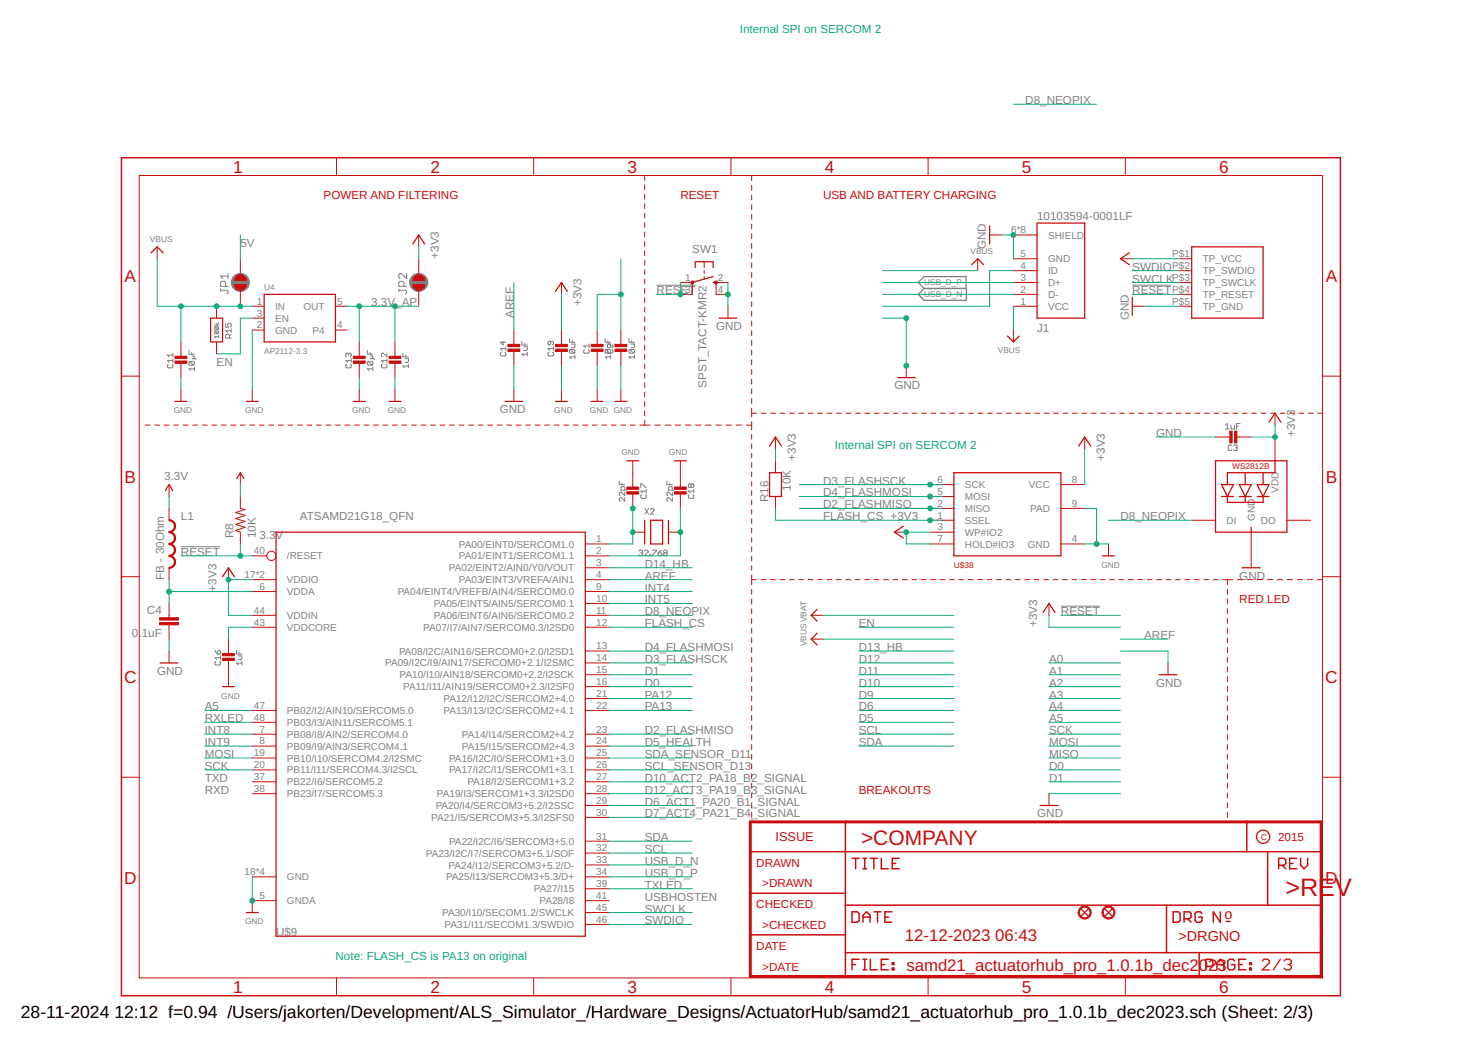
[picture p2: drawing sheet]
<svg xmlns="http://www.w3.org/2000/svg" width="297mm" height="210mm" viewBox="0 0 297 210" stroke-linecap="round" stroke-linejoin="round" font-family="sans-serif">
<g fill="none" stroke="#808080" stroke-width=".2">
<path d="M44.3 58.1v.5M44.3 58.4h1.3l.2 .2v.3l-.2 .2M45.3 57.6v-.8l-.2-.2h-.5l-.3 .2v.8h1.5M45.8 55v1M45.8 55.5h-1.5l.5 .5M80.2 58.4h1.2l.3 .2v.3l-.3 .2M80.2 58.1v.5M81.2 57.6v-.8l-.3-.2h-.5l-.2 .2v.8h1.5M81.7 55v1l-1-1h-.3l-.2 .3v.5l.2 .2M132 57.3h7.8M227.6 57.3h7.8M33.8 73.2l-.1 .2v.4l.1 .2h.8l.2-.2v-.4l-.2-.2"/>
<path d="M34.8 71v.8M34.8 72.1v.8M34.8 72.5h-1.1l.3 .4M34.8 71.4h-1.1l.3 .4M38 70.5v.7h1.1M38.1 72.7h.8l.2 .2v.3l-.2 .2M38.1 72.7l-.1 .2v.3l.1 .2h.8M38.1 72.7l.8 .7M38.5 71.6h.4l.2 .2-.2 .3M38.5 72.1h.7l.2 .2M38.5 70.8v.4M39.1 74.1h-1.1l.3 .4"/>
<path d="M39.1 73.8v.7M43.1 65.3h.8M43.2 65.7l.7 .1-.1 .4M43.2 66.5h.6l.1 .2-.1 .4M43.2 66.5l-.1 .2 .1 .4h.6M43.2 65.7l-.1 .1 .1 .4h.6M43.2 66.5l.6 .6M43.2 65.7l.6 .5M43.4 64.9l.3 .4 .2-.4M43.9 67.7h-.8l.3 .3M43.9 67.4v.6M45.4 65v.8h.5l-.2-.4 .2-.4h.4l.2 .2v.4l-.2 .2"/>
<path d="M46.1 68v-.6l-.2-.2h-.3l-.2 .2v.6h1.1M46.5 67.2l-.4 .4M46.5 66.5h-1.1l.3 .4M46.5 66.1v.8M69.7 73.2l-.2 .2v.4l.2 .2h.7l.2-.2v-.4l-.2-.2M70 71.2l-.1-.2-.4 .2v.4l.2 .2M70 71.2l.2-.2 .4 .2v.4l-.2 .2M70 71.2v.2M70.6 72.5h-1.1l.4 .4M70.6 72.1v.8M73.8 70.5v.7h1.1M74 72.7l-.2 .2v.3l.2 .2h.7"/>
<path d="M74 72.7h.7l.2 .2v.3l-.2 .2M74 72.7l.7 .7M74.4 72.1h.7l.2 .2M74.4 71.6h.3l.2 .2-.2 .3M74.4 70.8v.4M74.9 74.1h-1.1l.4 .4M74.9 73.8v.7M76.9 73.2l-.2 .2v.4l.2 .2h.7l.2-.2v-.4l-.2-.2M77.8 71v.8l-.8-.8h-.1l-.2 .2v.4l.2 .2M77.8 72.5h-1.1l.3 .4M77.8 72.1v.8M81 71v.8h1.1"/>
<path d="M81.4 72.1h.7v.6l-.2 .2h-.5M81.5 71.4v.4M82.1 73.6h-1.1l.4 .4M82.1 73.2v.8M100.8 70.8l-.2 .2v.4l.2 .2h.7l.2-.2v-.4l-.2-.2M101.1 68.6v.8l-.5-.6h1.1M101.7 69.7v.8M101.7 70.1h-1.1l.3 .4M104.9 68.6v.8h1.1M105.3 69.7h.7v.6l-.2 .2h-.5M105.4 69v.4M106 71.2h-1.1l.4 .4"/>
<path d="M106 70.8v.8M110.3 70.8l-.2 .2v.4l.2 .2h.7l.2-.2v-.4l-.2-.2M110.7 68.6v.6l-.2 .2-.4-.2v-.4l.2-.2h.7l.2 .2v.4l-.2 .2M111.2 70.1h-1.1l.4 .4M111.2 69.7v.8M114.4 68.1v.7h1.1M114.6 70.3h.8l.1 .2v.3l-.1 .2M114.6 70.3l-.2 .2v.3l.2 .2h.8M114.6 70.3l.8 .7M114.8 69.2h.7v.5l-.1 .2h-.6M115 68.5v.3M115.5 71.8h-1.1l.4 .3"/>
<path d="M115.5 71.4v.7M117.5 70.3l-.2 .2v.3l.2 .2h.7l.2-.2v-.3l-.2-.2M118.4 69.2v.7M118.4 69.6h-1.1l.4 .3M121.6 68.1v.7h1.1M121.8 70.3l-.2 .2v.3l.2 .2h1.2l.2-.2v-.3l-.2-.2M121.8 70.3h.7l.2 .2v.3l-.2 .2zM122 69.2h.7v.5l-.2 .2h-.5M122.2 68.5v.3M122.3 70.3l-.2 .2v.3l.2 .2M122.3 69.2l-.2 .2v.3l.2 .2M122.4 69.2l.8 .7v-.7"/>
<path d="M122.7 71.8h-1.1l.4 .3M122.7 71.4v.7M126.4 68.1v.7h1.1M126.6 70.3l-.2 .2v.3l.2 .2h.7M126.6 70.3h.7l.2 .2v.3l-.2 .2M126.6 70.3l.7 .7M126.8 69.2h.7v.5l-.2 .2h-.5M127 68.5v.3M127.5 71.8h-1.1l.4 .3M127.5 71.4v.7M124.5 96.7v.8h1.1M125 97.1v.4"/>
<path d="M125.6 98.6v-.6l-.2-.2h-.4l-.2 .2v.6h1.1M125.6 98.9v.8l-.8-.8h-.1l-.2 .2v.4l.2 .2M128.8 98v-.7h.2l.7 .7h.2M129 99.5l-.2 .2v.3l.2 .2h.7l.2-.2v-.3l-.2-.2M129.9 98.4v.7M129.9 98.7h-1.1l.3 .4M134 96.7v.8h1.1M134.6 97.1v.4M135.1 98.9v.8l-.7-.8h-.2l-.2 .2v.4l.2 .2M135.1 98.6v-.6l-.2-.2h-.3l-.2 .2v.6h1.1M138.5 99.5l-.2 .2v.3l.2 .2h.8l.1-.2v-.3l-.1-.2M138.9 97.5l-.2-.2-.4 .2v.3l.2 .2 .4-.2"/>
<path d="M138.9 97.5l.2-.2 .3 .2v.3l-.1 .2-.4-.2M138.9 97.5v.3M139.4 98.7h-1.1l.4 .4M139.4 98.4v.7M246.3 85.5l.4-.3v1.1M246.3 86.3h.7M247.4 85.5v.6l.2 .2h.5v-.8M247.6 89.7l-.2-.2h-.4l-.2 .2v.7l.2 .2h.4l.2-.2M247.9 89.7l.2-.2h.4l.2 .2-.2 .3M248.3 90h.2M248.5 85.7h.4M248.5 90l.2 .2-.2 .4h-.4l-.2-.2"/>
<path d="M249.2 85.2h-.7v1.1M36.4 109.9h7.8M125.6 100v.8l-.8-.8h-.1l-.2 .2v.4l.2 .2M128.4 110.8l.2-.2h.4l.2 .2-.2 .4M128.8 111.2h.2M129 111.2l.2 .2-.2 .3h-.4l-.2-.2M129.5 110.8l.2-.2h.4l.2 .2v.2l-.8 .7h.8M129.6 102.3l.7 1.1M130.3 102.3l-.7 1.1M130.6 111.5h.2v.2h-.2zM130.7 102.4l.2-.1h.4l.1 .1v.2l-.7 .8h.7M131.2 110.6h.7v.2l-.7 .7v.2"/>
<path d="M132.3 111.2h.5l.2 .3-.2 .2h-.3l-.2-.2zM133 110.6l-.7 .6M133.6 111.2l-.2-.2 .2-.4h.3l.2 .2-.2 .4M133.6 111.2h.3M133.6 111.2l-.2 .2 .2 .3h.3l.2-.2-.2-.3M135.1 100v.8l-.7-.8h-.2l-.2 .2v.4l.2 .2M43.2 130.8l.6 .7M43.4 133l-.2 .2v.3l.2 .2h.7l.2-.2v-.3l-.2-.2M43.8 131l.1-.2 .4 .2v.3l-.2 .2h-.3zM44.3 131.9v.7M44.3 132.2h-1.1l.4 .4M47.5 130.8v.7h1.1"/>
<path d="M47.9 131.9h.7v.5l-.1 .2h-.6M48.1 131.1v.4M48.6 133.3h-1.1l.4 .4M48.6 133v.7M213.2 121.9h7.8"/>
</g>
<g fill="#808080" stroke="#808080" stroke-width=".2">
<circle cx="48.3" cy="56.8" r="1.82"/>
<circle cx="84.2" cy="56.8" r="1.82"/>
</g>
<path d="M184.5 59.2l1.2-1.2h8.5v2.4h-8.5zM185.7 58l-1.2-1.2 1.2-1.2h8.4v2.4" fill="none" stroke="#808080" stroke-width=".25"/>
<g fill="none" stroke="#c90d0c" stroke-width=".2">
<path d="M28 35.3h237.8v161.3h-237.8zM67.6 31.7v3.6M107.3 31.7v3.6M129.6 35.3v.9M129.6 37.2v.9M129.6 39.1v.9M146.9 31.7v3.6M151.1 35.3v1M151.1 37.2v1M151.1 39.2v1M186.5 31.7v3.6M226.2 31.7v3.6"/>
<path d="M31.6 49.6v2.4M48.3 52v3.2M48.3 58.4v3.2M84.2 47.2v2.4M84.2 52v3.2M84.2 58.4v3.2M112.8 56.8v2.4M129.6 41v.9M129.6 42.9v.9M129.6 44.8v.9M129.6 46.7v.9M129.6 48.6v.9"/>
<path d="M129.6 50.4v1M129.6 52.3v1M129.6 54.2v1M129.6 56.1v1M129.6 58v1M129.6 59.9v1M136.7 56.8h2.4v2.4h-2.4M141.5 52.6v1.2M141.5 54.4v.6M141.5 55.6v.6M146.3 56.8h-2.4v2.4h2.4M151.1 41.1v1"/>
<path d="M151.1 43.1v1M151.1 45v1M151.1 47v1M151.1 48.9v1.1M151.1 50.9v1M151.1 52.8v1M151.1 54.8v1M151.1 56.7v1M151.1 58.7v1M196.5 52v2.4M198.9 47.2h2.4M203.7 56.8h4.7"/>
<path d="M203.7 59.2h4.7M203.7 54.4h4.7M203.7 52h4.7M203.7 47.2h4.7M225.2 52h2.4M237.1 56.8h2.4M237.1 59.2h2.4M237.1 54.4h2.4M237.1 52h2.4M24.4 75.6h3.6M36.4 68.7v3.2M36.4 72.8v3.1"/>
<path d="M36.4 78.3v2.4M43.5 61.6v2.4M43.5 68.7v2.4M50.7 78.3v2.4M50.7 61.6h2.4M50.7 64h2.4M50.7 66.4h2.4M67.4 61.6h2.4M67.4 66.4h2.4M72.2 68.7v3.2M72.2 72.8v3.1M72.2 78.3v2.4"/>
<path d="M79.4 68.7v3.2M79.4 72.8v3.1M79.4 78.3v2.4M103.3 66.4v3.1M103.3 70.4v3.1M103.3 78.3v2.4M112.8 66.4v3.1M112.8 70.4v3.1M112.8 78.3v2.4M120 66.4v3.1M120 70.4v3.1M120 78.3v2.4"/>
<path d="M124.8 66.4v3.1M124.8 70.4v3.1M124.8 78.3v2.4M129.6 61.8v1M129.6 63.7v.9M129.6 65.6v.9M129.6 67.5v.9M129.6 69.4v.9M129.6 71.3v.9M129.6 73.2v.9M129.6 75.1v.9M129.6 77v.9"/>
<path d="M129.6 78.8v1M146.3 61.6v2.4M151.1 60.6v1M151.1 62.6v1M151.1 64.5v1.1M151.1 66.5v1M151.1 68.4v1M151.1 70.4v1M151.1 72.3v1M151.1 74.3v1M151.1 76.2v1M151.1 78.2v1"/>
<path d="M182.1 73.5v2.4M203.7 61.6h4.7M203.7 66.4v2.3M227.6 61.6h2.4M237.1 61.6h2.4M265.8 75.6h3.6M29.2 85.5h1M31.1 85.5h1M33 85.5h1M34 97.4v2.4M34.9 85.5h1M36.8 85.5h1"/>
<path d="M38.7 85.5h1M40.7 85.5h.9M42.6 85.5h.9M44.5 85.5h.9M46.4 85.5h1M48.3 85.5h1M48.3 99.8v2.4l1 .2-2 .6 2 .6-2 .6 2 .6-2 .6 2 .6-2 .6 1 .4v2.4M48.3 95v2.4M50.2 85.5h1M52.1 85.5h1M54 85.5h1M55.9 85.5h1"/>
<path d="M57.9 85.5h.9M59.8 85.5h.9M61.7 85.5h1M63.6 85.5h1M65.5 85.5h1M67.4 85.5h1M69.3 85.5h1M71.2 85.5h1M73.2 85.5h.9M75.1 85.5h.9M77 85.5h1M78.9 85.5h1"/>
<path d="M80.8 85.5h1M82.7 85.5h1M84.6 85.5h1M86.5 85.5h1M88.5 85.5h.9M90.4 85.5h.9M92.3 85.5h.9M94.2 85.5h1M96.1 85.5h1M98 85.5h1M99.9 85.5h1M101.8 85.5h1"/>
<path d="M103.7 85.5h1M105.7 85.5h.9M107.6 85.5h.9M109.5 85.5h.9M111.4 85.5h1M113.3 85.5h1M115.2 85.5h1M117.1 85.5h1M119 85.5h1M120.9 85.5h1M122.9 85.5h.9M124.8 85.5h1"/>
<path d="M126.7 85.5h1M127.2 92.6v5.5M127.2 99.1v3.1M128.6 85.5h2.1M129.6 80.7v1M129.6 82.6v1M129.6 84.5v1M131.6 85.5h1.1M133.6 85.5h1.1M135.7 85.5h1.1M136.7 92.6v5.5M136.7 99.1v3.1"/>
<path d="M137.7 85.5h1.1M139.8 85.5h1.1M141.8 85.5h1.1M143.8 85.5h1.1M145.9 85.5h1.1M147.9 85.5h1.1M150 85.5h1.1M151.1 80.1v1M151.1 82.1v1.7M151.1 84.8v1.6M151.1 87.4v.9M151.1 89.2v1"/>
<path d="M151.1 91.1v1M151.1 93v1M151.1 94.9v.9M151.1 96.8v.9M151.1 98.7v.9M151.1 83.1h.9M153 83.1h.9M154.9 83.1h.9M155.9 87.9v2.4M155.9 92.6v2.4M155.9 99.8v2.4M156.8 83.1h.9"/>
<path d="M158.7 83.1h.9M160.5 83.1h1M162.5 83.1h.9M164.4 83.1h.9M166.2 83.1h1M168.1 83.1h1M170 83.1h1M171.9 83.1h1M173.8 83.1h1M175.7 83.1h1M177.6 83.1h1M179.5 83.1h1"/>
<path d="M181.4 83.1h1M183.3 83.1h1M185.2 83.1h1M186.9 99.8h4.8M186.9 97.4h4.8M187.1 83.1h1M189 83.1h.9M190.9 83.1h1M192.8 83.1h.9M194.7 83.1h.9M196.6 83.1h.9M198.5 83.1h.9"/>
<path d="M200.4 83.1h.9M202.3 83.1h.9M204.2 83.1h.9M206.1 83.1h.9M208 83.1h.9M209.8 83.1h1M211.8 83.1h.9M213.2 97.4h4.8M213.7 83.1h.9M215.5 83.1h1M217.4 83.1h1M218 87.9v2.4"/>
<path d="M219.3 83.1h1M221.2 83.1h1M223.1 83.1h1M225 83.1h1M226.9 83.1h1M228.8 83.1h1M230.7 83.1h1M232.6 83.1h1M234.5 83.1h1M236.4 83.1h1M238.3 83.1h.9M240.2 83.1h1"/>
<path d="M242.1 83.1h.9M244 83.1h.9M244.3 87.9h3.1M245.9 83.1h.9M247.8 83.1h.9M248.3 87.9h3.2M249.7 83.1h.9M251.6 83.1h.9M253.5 83.1h.9M255.4 83.1h.9M256.2 83.1v2.4M256.2 87.9v4.7"/>
<path d="M257.3 83.1h.9M259.2 83.1h.9M261 83.1h1M263 83.1h.9M264.8 83.1h1M24.4 116h3.6M34 102.2v2.4M34 114.2v2.3M45.9 114.2v2.3M50.7 116.5h4.8M50.7 118.9h4.8M50.7 111.8h2.9"/>
<path d="M117.6 116.5h4.8M117.6 118.9h4.8M117.6 111.8h4.8M117.6 109.4h4.8M117.6 114.2h4.8M127.2 107h2.4M134.3 107h2.4M151.1 100.5v1M151.1 102.4v1M151.1 104.3v.9M151.1 106.2v.9M151.1 108.1v.9"/>
<path d="M151.1 110v.9M151.1 111.8v1M151.1 113.7v1M151.1 115.6v2M151.1 118.5v1M151.1 116.5h.9M153 116.5h.9M154.9 116.5h.9M156.8 116.5h.9M158.6 116.5h1M160.5 116.5h1M162.4 116.5h1"/>
<path d="M164.3 116.5h1M166.2 116.5h1M168.1 116.5h1M170 116.5h1M171.9 116.5h.9M173.8 116.5h1M175.7 116.5h.9M177.6 116.5h.9M179.5 116.5h.9M179.7 107h2.4M181.4 116.5h.9M183.3 116.5h.9"/>
<path d="M185.1 116.5h1M186.9 109.4h4.8M186.9 107h4.8M186.9 104.6h4.8M186.9 102.2h4.8M187 116.5h1M188.9 116.5h1M190.8 116.5h1M192.7 116.5h1M194.6 116.5h1M196.5 116.5h1M198.4 116.5h.9"/>
<path d="M200.3 116.5h1M202.2 116.5h.9M204.1 116.5h.9M206 116.5h.9M207.9 116.5h.9M209.8 116.5h.9M211.6 116.5h1M213.2 109.4h4.8M213.2 102.2h4.8M213.6 116.5h.9M215.4 116.5h1M217.3 116.5h1"/>
<path d="M219.2 116.5h1M221.1 116.5h1M222.8 109.4v2.4M223 116.5h1M224.9 116.5h.9M226.8 116.5h1M228.7 116.5h.9M230.6 116.5h.9M232.5 116.5h.9M234.4 116.5h.9M236.3 116.5h.9M238.1 116.5h1"/>
<path d="M239.5 104.6h4.8M240.1 116.5h.9M241.9 116.5h1M243.8 116.5h1M245.7 116.5h2M246.7 116.5v1.1M246.7 118.5v1M248.7 116.5h1M250.7 116.5h1.1M251.5 107v7.2M252.7 116.5h1.1M254.7 116.5h1.1"/>
<path d="M256.7 116.5h1.1M258.6 104.6h4.8M258.7 116.5h1.1M260.7 116.5h1.1M262.7 116.5h1.1M264.7 116.5h1.1M265.8 116h3.6M34 121.3v2.9M34 125.6v2.9M34 130.9v2.4M45.9 128.5v3.1M45.9 132.6v5.4"/>
<path d="M50.7 123.7h4.8M50.7 126.1h4.8M117.6 123.7h4.8M117.6 133.3h4.8M117.6 130.9h4.8M117.6 138h4.8M117.6 135.7h4.8M117.6 121.3h4.8M117.6 126.1h4.8M151.1 120.4v1.1M151.1 122.4v1M151.1 124.4v.9"/>
<path d="M151.1 126.3v1M151.1 128.2v1M151.1 130.2v1M151.1 132.1v1.1M151.1 134.1v1M151.1 136v1.1M151.1 138v1M151.1 139.9v1M163 128.5h2.4M163 123.7h2.4M210.8 121.3v2.4M234.7 133.3v2.4"/>
<path d="M246.7 120.4v1.1M246.7 122.4v1M246.7 124.4v.9M246.7 126.3v1M246.7 128.2v1M246.7 130.2v1M246.7 132.1v1.1M246.7 134.1v1M246.7 136v1.1M246.7 138v1M246.7 139.9v1M24.4 156.3h3.6"/>
<path d="M50.7 152.4h4.8M50.7 154.8h4.8M50.7 157.2h4.8M50.7 159.6h4.8M50.7 150h4.8M50.7 147.6h4.8M50.7 142.8h4.8M50.7 145.2h4.8M117.6 152.4h4.8M117.6 154.8h4.8M117.6 157.2h4.8M117.6 159.6h4.8"/>
<path d="M117.6 150h4.8M117.6 147.6h4.8M117.6 140.4h4.8M117.6 142.8h4.8M151.1 141.9v1M151.1 143.8v1M151.1 145.8v1M151.1 147.7v1.1M151.1 149.7v1M151.1 151.6v1.1M151.1 153.6v1M151.1 155.5v1"/>
<path d="M151.1 157.5v1M151.1 159.4v1M210.8 159.6v2.3M246.7 141.9v1M246.7 143.8v1M246.7 145.8v1M246.7 147.7v1.1M246.7 149.7v1M246.7 151.6v1.1M246.7 153.6v1M246.7 155.5v1M246.7 157.5v1"/>
<path d="M246.7 159.4v1M265.8 156.3h3.6M50.7 176.3h4.8M117.6 176.3h4.8M117.6 169.1h4.8M117.6 171.5h4.8M117.6 173.9h4.8M117.6 178.7h4.8M117.6 161.9h4.8M117.6 164.3h4.8M151.1 161.4v1M151.1 163.3v1"/>
<path d="M246.7 161.4v1M246.7 163.3v1M55.5 181.1h-4.8v2.4M67.6 196.6v3.6M107.3 196.6v3.6M117.6 181.1h4.8M117.6 183.5h4.8M117.6 185.9h4.8M146.9 196.6v3.6M186.5 196.6v3.6M226.2 196.6v3.6"/>
<circle cx="54.5" cy="111.8" r=".93"/>
</g>
<path d="M150.8 165.2h114.7v31.1h-114.7z" fill="none" stroke="#c90d0c" stroke-width=".59"/>
<g fill="none" stroke="#c90d0c" stroke-width=".3">
<path d="M24.4 31.7h245v168.5h-245zM150.8 171.2h114.7M150.8 179.6h19.1M169.9 165.2v31.1M171.2 172.6h1.5M172 172.6v2.1M173.4 172.6h.8M173.4 174.7h.8M173.8 172.6v2.1M174.9 172.6h1.4M175.6 172.6v2.1M177.1 172.6v2.1h1.4"/>
<path d="M179.3 173.6h.7M180.7 172.6h-1.4v2.1h1.4M250.6 165.2v6M254.8 171.2v10.8M257 174h1l.4-.4v-.7l-.4-.3h-1v2.1M257.7 174l.7 .7M259.2 173.6h.7M260.6 172.6h-1.4v2.1h1.4M261.4 172.6v1.4l.7 .7 .7-.7v-1.4M150.8 188h19.1M169.9 191.5h95.6M169.9 182h95.6"/>
<path d="M171.2 183.3h1.1l.4 .4v1.4l-.4 .3h-1.1zM171.2 193.9h.8M172.7 192.9h-1.5v2.1M173.4 184.4h1.5M173.4 185.4v-1.4l.8-.7 .7 .7v1.4M173.4 192.9h.8M173.4 195h.8M173.8 192.9v2.1M174.9 192.9v2.1h1.4M175.6 183.3h1.5M176.4 183.3v2.1M177.1 193.9h.7"/>
<path d="M177.8 184.4h.8M178.5 192.9h-1.4v2.1h1.4M179.3 183.3h-1.5v2.1h1.5M179.3 193.6h.4v.3h-.4zM179.3 194.6h.4v.4h-.4zM234.4 182v9.5M235.8 183.3h1l.4 .4v1.4l-.4 .3h-1zM238 184.7h1l.4-.3v-.7l-.4-.4h-1v2.1M238.7 184.7l.7 .7M241 191.5v4.8M241.6 183.7l-.4-.4h-.7l-.3 .4v1.4l.3 .3h.7l.4-.3v-.7h-.7M242.4 194.3h1l.4-.4v-.7l-.4-.3h-1v2.1"/>
<path d="M244.6 193.9h1.4M244.6 195v-1.4l.7-.7 .7 .7v1.4M245.3 183.3v2.1l-1.5-2.1v2.1M248.2 193.2l-.4-.3h-.7l-.3 .3v1.4l.3 .4h.7l.4-.4v-.7h-.7M249 193.9h.7M250.4 192.9h-1.4v2.1h1.4M251.2 193.6h.3v.3h-.3zM251.2 194.6h.3v.4h-.3z"/>
</g>
<g fill="none" stroke="#c90d0c" stroke-width=".25">
<path d="M30.4 50.8l1.2-1.2 1.2 1.2M53.1 59.2h14.3v9.5h-14.3zM83 49l1.2-1.8 1.1 1.8M111.6 58.6l1.2-1.8 1.2 1.8M139.7 53.8v-1.2h3.6v1.2M143.3 56.8h.6M143.3 55.6l-4.2 1.2M195.3 53.2l1.2-1.2 1.2 1.2M198.9 45.4v3.6M208.4 44.9h9.6v19.1h-9.6zM227 50.8l-1.8 1.2 1.8 1.2M227.6 59.8v3.6"/>
<path d="M239.5 49.6h14.4v14.4h-14.4zM42.3 64h2.4v4.7h-2.4zM144.5 64h3.6M180.4 75.9h3.5M202.5 67.6l1.2 1.1 1.2-1.1M33.3 98.6l.7-1.2 .7 1.2M35.2 80.7h2.3M47.6 96.2l.7-1.2 .7 1.2M49.5 80.7h2.4M71 80.7h2.4M78.2 80.7h2.4M101.5 80.7h3.6"/>
<path d="M111.6 80.7h2.4M118.8 80.7h2.4M123.6 80.7h2.4M126 92.6h2.4M135.6 92.6h2.3M154.7 95h2.4v4.8h-2.4zM154.7 89.7l1.2-1.8 1.2 1.8M191.7 95h21.5v16.8h-21.5zM216.8 89.7l1.2-1.8 1.2 1.8M244.3 92.6h14.3v14.4h-14.3zM245.5 97.4h2.4l-1.2 2.4zM245.5 99.8h2.4"/>
<path d="M246.7 99.8v1.2h7.2v-1.2M249.1 97.4h2.4l-1.2 2.4zM249.1 99.8h2.4M250.3 95v2.4M250.3 99.8v1.2M252.6 97.4h2.4l-1.1 2.4zM252.6 99.8h2.4M253.9 95v2.4M255 84.9l1.2-1.8 1.2 1.8M256.2 92.6v2.4h-9.5v2.4M44.7 116l1.2-1.8 1.2 1.8M55.5 107h62.1v81.2h-62.1z"/>
<path d="M129.6 104.6v4.8M130.8 104.6h2.4v4.8h-2.4zM134.3 104.6v4.8M181.5 105.8l-1.8 1.2 1.8 1.2M221.6 111.8h2.4M249.7 114.2h3.6M251.5 106v1M32.2 133.3h3.6M44.7 138h2.4M164.2 127.3l-1.2 1.2 1.2 1.2M164.2 122.5l-1.2 1.2 1.2 1.2M209.6 123.1l1.2-1.8 1.2 1.8"/>
<path d="M232.9 135.7h3.6M209 161.9h3.6M49.5 183.5h2.4M217.3 182.8l1.4 1.4M218.7 182.8l-1.4 1.4M222.1 182.8l1.4 1.4M223.5 182.8l-1.4 1.4M246.4 185.3h.9M253.7 193.2l.3-.4h.8l.3 .4v.4l-1.4 1.4h1.4M257.3 192.8l-1.4 2.2M258.1 193.2l.3-.4h.8l.3 .4v.4l-.3 .3M258.8 193.9h.4"/>
<path d="M259.2 193.9l.3 .4v.3l-.3 .4h-.8l-.3-.4"/>
<circle cx="253.9" cy="168.2" r="1.33"/>
</g>
<g fill="#c90d0c" stroke="#c90d0c" stroke-width=".2">
<path d="M35.2 72.6h2.3v.4h-2.3z"/>
<path d="M35.2 71.6h2.3v.5h-2.3z"/>
<path d="M78.2 72.6h2.4v.4h-2.4z"/>
<path d="M78.2 71.6h2.4v.5h-2.4z"/>
<path d="M71 72.6h2.4v.4h-2.4z"/>
<path d="M71 71.6h2.4v.5h-2.4z"/>
<path d="M102.1 70.2h2.4v.5h-2.4z"/>
<path d="M102.1 69.2h2.4v.5h-2.4z"/>
<path d="M44.7 132.3h2.4v.5h-2.4z"/>
<path d="M44.7 131.4h2.4v.4h-2.4z"/>
<path d="M126 97.9h2.4v.5h-2.4z"/>
<path d="M126 98.9h2.4v.4h-2.4z"/>
<path d="M135.6 97.9h2.3v.5h-2.3z"/>
<path d="M135.6 98.9h2.3v.4h-2.3z"/>
<path d="M111.7 70.2h2.3v.5h-2.3z"/>
<path d="M111.7 69.2h2.3v.5h-2.3z"/>
<path d="M118.8 70.2h2.4v.5h-2.4z"/>
<path d="M118.8 69.2h2.4v.5h-2.4z"/>
<path d="M123.6 70.2h2.4v.5h-2.4z"/>
<path d="M123.6 69.2h2.4v.5h-2.4z"/>
<path d="M248.1 86.7h.5v2.3h-.5z"/>
<path d="M247.2 86.7h.4v2.3h-.4z"/>
<path d="M32.1 125.2h3.8v.4h-3.8z"/>
<path d="M32.1 124.2h3.8v.5h-3.8z"/>
</g>
<g fill="#c90d0c" stroke="#c90d0c" stroke-width=".2">
<path d="M221.8 182.5a1.31 1.31 0 0 1 2.1 .3 1.31 1.31 0 0 1-.8 1.9 1.31 1.31 0 0 1-1.6-1.2h.2a1.08 1.08 0 0 1 1.5-1 1.08 1.08 0 0 1 .3 1.8 1.08 1.08 0 0 1-1.8-.6v-.2h-.2z" fill-rule="evenodd"/>
<path d="M217.1 182.5a1.31 1.31 0 0 1 2 .3 1.31 1.31 0 0 1-.8 1.9 1.31 1.31 0 0 1-1.6-1.2h.2a1.08 1.08 0 0 1 1.5-1 1.08 1.08 0 0 1 .3 1.8 1.08 1.08 0 0 1-1.7-.6l-.1-.2h-.2z" fill-rule="evenodd"/>
<path d="M138.9 56.6h.4l.1 .2-.1 .2h-.4l-.1-.2z" fill-rule="evenodd"/>
<path d="M34 104.5a1.3 1.3 0 0 1 1.3 1.3h-.3a1.05 1.05 0 0 0-1-1.1z" fill-rule="evenodd"/>
<path d="M35 105.8h.3a1.3 1.3 0 0 1-1.3 1.3v-.2l.5-.2a.97 .97 0 0 0 .5-.9z" fill-rule="evenodd"/>
<path d="M34 106.9a1.3 1.3 0 0 1 1.3 1.3h-.3a1.05 1.05 0 0 0-1-1.1z" fill-rule="evenodd"/>
<path d="M35 108.2h.3a1.3 1.3 0 0 1-1.3 1.3v-.2l.5-.2a1.02 1.02 0 0 0 .5-.9z" fill-rule="evenodd"/>
<path d="M34 109.3a1.3 1.3 0 0 1 1.3 1.3h-.3a1.05 1.05 0 0 0-1-1.1z" fill-rule="evenodd"/>
<path d="M35 110.6h.3a1.3 1.3 0 0 1-1.3 1.3v-.2l.5-.2a1.02 1.02 0 0 0 .5-.9z" fill-rule="evenodd"/>
<path d="M34 111.7a1.3 1.3 0 0 1 1.3 1.3h-.3a1.05 1.05 0 0 0-1-1.1z" fill-rule="evenodd"/>
<path d="M35 113h.3a1.3 1.3 0 0 1-1.3 1.3v-.3l.5-.1a1.02 1.02 0 0 0 .5-.9z" fill-rule="evenodd"/>
<path d="M47.5 55.5a1.2 1.2 0 0 1 1.3-.2 1.2 1.2 0 0 1 .7 1.2h-2.4l.1-.5z" fill-rule="evenodd"/>
<path d="M47.1 57.1h2.4a1.2 1.2 0 0 1-1.2 1.3 1.2 1.2 0 0 1-1.2-1.3z" fill-rule="evenodd"/>
<path d="M83.4 55.5a1.19 1.19 0 0 1 1.2-.2 1.19 1.19 0 0 1 .7 1.2h-2.3v-.5z" fill-rule="evenodd"/>
<path d="M83 57.1h2.3a1.2 1.2 0 0 1-1.2 1.3 1.2 1.2 0 0 1-1.1-1.3z" fill-rule="evenodd"/>
<circle cx="143.9" cy="56.8" r=".31"/>
</g>
<g fill="none" stroke="#0dab76" stroke-width=".2">
<path d="M203.7 21h16.7M31.6 52v9.6h19.1M48.3 47.2v4.8M84.2 49.6v2.4M103.3 56.8v9.6M112.8 59.2v7.2M124.8 59.2h-4.8v7.2M124.8 52v14.4M136.7 56.8v2.4h-4.7M146.3 56.8v4.8M177.4 54.4h19.1M177.4 59.2h26.3"/>
<path d="M177.4 56.8h26.3M201.3 47.2h2.4v4.8M203.7 54.4h-4.8v7.2h-21.5M227.6 54.4h9.5M227.6 59.2h9.5M227.6 56.8h9.5M227.6 52h9.5M36.4 61.6v7.1M36.4 75.9v2.4M50.7 66.4v11.9M50.7 64h-2.4v7.1h-4.8M69.8 61.6h14.4"/>
<path d="M72.2 61.6v7.1M72.2 75.9v2.4M79.4 61.6v7.1M79.4 75.9v2.4M103.3 73.5v4.8M112.8 73.5v4.8M120 73.5v4.8M124.8 73.5v4.8M177.4 64h4.7v9.5M203.7 61.6v4.8M230 61.6h7.1M34 99.8v2.4"/>
<path d="M48.3 97.4v2.4M155.9 90.3v2.3M160.6 99.8h28.7M160.6 97.4h28.7M218 90.3v7.1M232.3 87.9h12M256.2 85.5v2.4h-4.7M34 116.5v4.8M34 118.9h16.7M36.4 111.8h14.3M48.3 109.4v2.4M50.7 116.5h-4.8v7.2h4.8"/>
<path d="M122.4 116.5h16.7M122.4 118.9h16.7M122.4 114.2h16.7M127.2 102.2v7.2h-4.8M136.7 102.2v9.6h-14.3M155.9 102.2v2.4h33.4M160.6 102.2h28.7M186.9 107h-4.8v2.4h4.8M218 109.4h4.8M218 102.2h2.4v7.2M222.8 104.6h16.7M34 128.5v2.4"/>
<path d="M50.7 126.1h-4.8v2.4M122.4 130.9h16.7M122.4 138h16.7M122.4 135.7h16.7M122.4 133.3h16.7M122.4 123.7h16.7M122.4 126.1h16.7M122.4 121.3h16.7M165.4 128.5h26.3M165.4 123.7h26.3M172.6 130.9h19.1M172.6 138h19.1"/>
<path d="M172.6 135.7h19.1M172.6 133.3h19.1M172.6 126.1h19.1M210.8 138h14.4M210.8 135.7h14.4M210.8 133.3h14.4M210.8 123.7v2.4h14.4M213.2 123.7h12M225.2 130.9h9.5v2.4M225.2 128.5h9.5M41.1 150h9.6M41.1 152.4h9.6"/>
<path d="M41.1 147.6h9.6M41.1 154.8h9.6M41.1 145.2h9.6M41.1 142.8h9.6M122.4 159.6h16.7M122.4 150h16.7M122.4 152.4h16.7M122.4 147.6h16.7M122.4 154.8h16.7M122.4 142.8h16.7M122.4 140.4h16.7M122.4 157.2h16.7"/>
<path d="M172.6 150h19.1M172.6 147.6h19.1M172.6 145.2h19.1M172.6 142.8h19.1M172.6 140.4h19.1M210.8 159.6h14.4M210.8 150h14.4M210.8 152.4h14.4M210.8 147.6h14.4M210.8 154.8h14.4M210.8 145.2h14.4M210.8 142.8h14.4"/>
<path d="M210.8 140.4h14.4M210.8 157.2h14.4M50.7 176.3v4.8M122.4 171.5h16.7M122.4 169.1h16.7M122.4 164.3h16.7M122.4 178.7h16.7M122.4 176.3h16.7M122.4 173.9h16.7M122.4 161.9h16.7M122.4 183.5h16.7M122.4 185.9h16.7"/>
</g>
<g fill="#0dab76" stroke="#0dab76" stroke-width=".2">
<circle cx="146.3" cy="59.2" r=".49"/>
<circle cx="50.7" cy="181.1" r=".49"/>
<circle cx="220.4" cy="109.4" r=".49"/>
<circle cx="182.1" cy="64" r=".49"/>
<circle cx="182.1" cy="73.5" r=".49"/>
<circle cx="203.7" cy="47.2" r=".49"/>
<circle cx="36.4" cy="61.6" r=".49"/>
<circle cx="43.5" cy="61.6" r=".49"/>
<circle cx="48.3" cy="61.6" r=".49"/>
<circle cx="186.9" cy="99.8" r=".49"/>
<circle cx="48.3" cy="111.8" r=".49"/>
<circle cx="136.7" cy="59.2" r=".49"/>
<circle cx="127.2" cy="102.2" r=".49"/>
<circle cx="127.2" cy="107" r=".49"/>
<circle cx="136.7" cy="107" r=".49"/>
<circle cx="186.9" cy="97.4" r=".49"/>
<circle cx="186.9" cy="104.6" r=".49"/>
<circle cx="186.9" cy="102.2" r=".49"/>
<circle cx="124.8" cy="59.2" r=".49"/>
<circle cx="45.9" cy="116.5" r=".49"/>
<circle cx="256.2" cy="87.9" r=".49"/>
<circle cx="182.1" cy="107" r=".49"/>
<circle cx="34" cy="118.9" r=".49"/>
<circle cx="79.4" cy="61.6" r=".49"/>
<circle cx="72.2" cy="61.6" r=".49"/>
</g>
<text font-size="5.1" fill="#c90d0c" x="258.3" y="180.2">&gt;REV</text>
<text font-size="4.2" fill="#c90d0c" x="173" y="169.9">&gt;COMPANY</text>
<g font-size="3.5" fill="#c90d0c">
<text x="46.9" y="34.7">1</text>
<text x="86.5" y="34.7">2</text>
<text x="126.1" y="34.7">3</text>
<text x="165.8" y="34.7">4</text>
<text x="205.4" y="34.7">5</text>
<text x="245" y="34.7">6</text>
<text x="25.1" y="56.7">A</text>
<text x="266.4" y="56.7">A</text>
<text x="25.1" y="97">B</text>
<text x="266.4" y="97">B</text>
<text x="24.9" y="137.3">C</text>
<text x="266.3" y="137.3">C</text>
<text x="24.9" y="177.7">D</text>
<text x="266.3" y="177.7">D</text>
<text x="46.9" y="199.6">1</text>
<text x="86.5" y="199.6">2</text>
<text x="126.1" y="199.6">3</text>
<text x="165.8" y="199.6">4</text>
<text x="205.4" y="199.6">5</text>
<text x="245" y="199.6">6</text>
</g>
<g font-size="3.5">
<text x="4.2" y="204.7">28-11-2024</text>
<text x="23" y="204.7">12:12 f=0.94 /Users/jakorten/Development/ALS_Simulator_/Hardware_Designs/ActuatorHub/samd21_actuatorhub_pro_1.0.1b_dec2023.sch (Sheet: 2/3)</text>
</g>
<g font-size="3.4" fill="#c90d0c">
<text x="181.9" y="189.2">12-12-2023</text>
<text x="200" y="189.2">06:43</text>
<text x="182.2" y="195.1">samd21_actuatorhub_pro_1.0.1b_dec2023</text>
</g>
<g font-size="2.9" fill="#c90d0c">
<text x="246.1" y="184.7">o</text>
<text x="236.8" y="189.2">&gt;DRGNO</text>
</g>
<text font-size="2.6" fill="#c90d0c" x="155.9" y="169.1">ISSUE</text>
<g font-size="2.3" fill="#0dab76">
<text x="148.7" y="6.6">Internal SPI on SERCOM 2</text>
<text x="167.8" y="90.3">Internal SPI on SERCOM 2</text>
<text x="67.4" y="193">Note: FLASH_CS is PA13 on original</text>
</g>
<g font-size="2.3" fill="#808080">
<text x="206" y="21">D8_NEOPIX</text>
<text x="208.4" y="44.1">10103594-0001LF</text>
<text x="48.3" y="49.6">5V</text>
<text x="88.2" y="52" transform="rotate(-90 88.2 52)">+3V3</text>
<text x="139.1" y="50.8">SW1</text>
<text x="198.2" y="50.1" transform="rotate(-90 198.2 50.1)">GND</text>
<text x="132" y="59.2">RESET</text>
<text x="227.6" y="59.2">RESET</text>
<text x="227.6" y="56.8">SWCLK</text>
<text x="227.6" y="54.4">SWDIO</text>
<text x="74.6" y="61.6">3.3V</text>
<text x="79.4" y="61.6">_AP</text>
<text x="103.3" y="64" transform="rotate(-90 103.3 64)">AREF</text>
<text x="116.9" y="61.6" transform="rotate(-90 116.9 61.6)">+3V3</text>
<text x="226.8" y="64.4" transform="rotate(-90 226.8 64.4)">GND</text>
<text x="143.9" y="66.4">GND</text>
<text x="208.4" y="66.8">J1</text>
<text x="43.5" y="73.5">EN</text>
<text x="142" y="78" transform="rotate(-90 142 78)">SPST_TACT-KMR2</text>
<text x="100.4" y="83.1">GND</text>
<text x="179.8" y="78.3">GND</text>
<text x="232.3" y="87.9">GND</text>
<text x="260.3" y="87.9" transform="rotate(-90 260.3 87.9)">+3V3</text>
<text x="159.9" y="92.6" transform="rotate(-90 159.9 92.6)">+3V3</text>
<text x="222.1" y="92.6" transform="rotate(-90 222.1 92.6)">+3V3</text>
<text x="33" y="96.5">3.3V</text>
<text x="154.4" y="101" transform="rotate(-90 154.4 101)">R16</text>
<text x="159" y="98.6" transform="rotate(-90 159 98.6)">10K</text>
<text x="165.4" y="99.8">D4_FLASHMOSI</text>
<text x="165.4" y="97.4">D3_FLASHSCK</text>
<text x="36.4" y="104.6">L1</text>
<text x="60.3" y="104.6">ATSAMD21G18_QFN</text>
<text x="165.4" y="104.6">FLASH_CS +3V3</text>
<text x="165.4" y="102.2">D2_FLASHMISO</text>
<text x="225.2" y="104.6">D8_NEOPIX</text>
<text x="36.4" y="111.8">RESET</text>
<text x="46.9" y="108.2" transform="rotate(-90 46.9 108.2)">R8</text>
<text x="51.4" y="108.2" transform="rotate(-90 51.4 108.2)">10K</text>
<text x="52.1" y="108.4">3.3V</text>
<text x="33" y="116.5" transform="rotate(-90 33 116.5)">FB - 30Ohm</text>
<text x="43.5" y="118.9" transform="rotate(-90 43.5 118.9)">+3V3</text>
<text x="129.6" y="116.5">AREF</text>
<text x="129.6" y="118.9">INT4</text>
<text x="129.6" y="114.2">D14_HB</text>
<text x="249.1" y="116.5">GND</text>
<text x="29.5" y="123.4">C4</text>
<text x="129.6" y="123.7">D8_NEOPIX</text>
<text x="129.6" y="121.3">INT5</text>
<text x="213.2" y="123.7">RESET</text>
<text x="26.5" y="128.1">0.</text>
<text x="28.5" y="128.1">1uF</text>
<text x="129.6" y="130.9">D4_FLASHMOSI</text>
<text x="129.6" y="126.1">FLASH_CS</text>
<text x="172.6" y="130.9">D13_HB</text>
<text x="172.6" y="126.1">EN</text>
<text x="208.4" y="126.1" transform="rotate(-90 208.4 126.1)">+3V3</text>
<text x="229.9" y="128.5">AREF</text>
<text x="31.6" y="135.7">GND</text>
<text x="129.6" y="135.7">D1</text>
<text x="129.6" y="133.3">D3_FLASHSCK</text>
<text x="172.6" y="135.7">D11</text>
<text x="172.6" y="133.3">D12</text>
<text x="210.8" y="135.7">A1</text>
<text x="210.8" y="133.3">A0</text>
<text x="41.1" y="142.8">A5</text>
<text x="129.6" y="138.1">D0</text>
<text x="129.6" y="140.4">PA12</text>
<text x="129.6" y="142.8">PA13</text>
<text x="172.6" y="140.4">D9</text>
<text x="172.6" y="142.8">D6</text>
<text x="172.6" y="138.1">D10</text>
<text x="210.8" y="142.8">A4</text>
<text x="210.8" y="140.4">A3</text>
<text x="210.8" y="138.1">A2</text>
<text x="232.3" y="138.1">GND</text>
<text x="41.1" y="145.2">RXLED</text>
<text x="41.1" y="147.6">INT8</text>
<text x="129.6" y="147.6">D2_FLASHMISO</text>
<text x="172.6" y="147.6">SCL</text>
<text x="172.6" y="145.2">D5</text>
<text x="210.8" y="147.6">SCK</text>
<text x="210.8" y="145.2">A5</text>
<text x="41.1" y="152.4">MOSI</text>
<text x="41.1" y="154.8">SCK</text>
<text x="41.1" y="150">INT9</text>
<text x="129.6" y="150">D5_HEALTH</text>
<text x="129.6" y="152.4">SDA_SENSOR_D11</text>
<text x="129.6" y="154.8">SCL_SENSOR_D13</text>
<text x="172.6" y="150">SDA</text>
<text x="210.8" y="150">MOSI</text>
<text x="210.8" y="152.4">MISO</text>
<text x="210.8" y="154.8">D0</text>
<text x="41.1" y="157.2">TXD</text>
<text x="41.1" y="159.6">RXD</text>
<text x="129.6" y="159.6">D12_ACT3_PA19_B3_SIGNAL</text>
<text x="129.6" y="162">D6_ACT1_PA20_B1_SIGNAL</text>
<text x="129.6" y="157.2">D10_ACT2_PA18_B2_SIGNAL</text>
<text x="210.8" y="157.2">D1</text>
<text x="129.6" y="164.3">D7_ACT4_PA21_B4_SIGNAL</text>
<text x="208.4" y="164.3">GND</text>
<text x="129.6" y="171.5">SCL</text>
<text x="129.6" y="169.1">SDA</text>
<text x="129.6" y="173.9">USB_D_N</text>
<text x="129.6" y="178.7">TXLED</text>
<text x="129.6" y="176.3">USB_D_P</text>
<text x="129.6" y="181.1">USBHOSTEN</text>
<text x="129.6" y="183.5">SWCLK</text>
<text x="129.6" y="185.9">SWDIO</text>
<text x="55.5" y="188.2">U$9</text>
</g>
<g font-size="2.3" fill="#c90d0c">
<text x="65" y="40.1">POWER AND FILTERING</text>
<text x="136.7" y="40.1">RESET</text>
<text x="165.4" y="40.1">USB AND BATTERY CHARGING</text>
<text x="249.1" y="121.3">RED LED</text>
<text x="172.6" y="159.6">BREAKOUTS</text>
<text x="256.8" y="169.1">2015</text>
<text x="152" y="174.2">DRAWN</text>
<text x="153.2" y="178.4">&gt;DRAWN</text>
<text x="152" y="182.6">CHECKED</text>
<text x="152" y="190.9">DATE</text>
<text x="153.2" y="186.8">&gt;CHECKED</text>
<text x="153.2" y="195.1">&gt;DATE</text>
</g>
<g font-size="2" fill="#808080">
<text x="203.2" y="46.9">6*8</text>
<text x="210.6" y="48">SHIELD</text>
<text x="205.1" y="51.7">5</text>
<text x="210.6" y="52.7">GND</text>
<text x="235.6" y="51.7">P$1</text>
<text x="241.7" y="52.7">TP_VCC</text>
<text x="137.7" y="56.5">1</text>
<text x="137.7" y="58.9">3</text>
<text x="144.2" y="56.5">2</text>
<text x="144.2" y="58.9">4</text>
<text x="205.1" y="58.9">2</text>
<text x="205.1" y="56.5">3</text>
<text x="205.1" y="54.1">4</text>
<text x="210.6" y="59.9">D-</text>
<text x="210.6" y="57.5">D+</text>
<text x="210.6" y="55.1">ID</text>
<text x="235.6" y="54.1">P$2</text>
<text x="235.6" y="56.5">P$3</text>
<text x="235.6" y="58.9">P$4</text>
<text x="241.7" y="55.1">TP_SWDIO</text>
<text x="241.7" y="57.5">TP_SWCLK</text>
<text x="241.7" y="59.9">TP_RESET</text>
<text x="51.6" y="61.2">1</text>
<text x="51.6" y="63.6">3</text>
<text x="55.3" y="62.3">IN</text>
<text x="55.3" y="64.7">EN</text>
<text x="61" y="62.3">OUT</text>
<text x="67.8" y="61.2">5</text>
<text x="205.1" y="61.2">1</text>
<text x="210.6" y="62.3">VCC</text>
<text x="235.6" y="61.2">P$5</text>
<text x="241.7" y="62.3">TP_GND</text>
<text x="51.6" y="66">2</text>
<text x="55.3" y="67.1">GND</text>
<text x="62.8" y="67.1">P4</text>
<text x="67.8" y="66">4</text>
<text x="188.4" y="101.9">2</text>
<text x="188.4" y="99.5">5</text>
<text x="188.4" y="97.1">6</text>
<text x="193.9" y="100.5">MOSI</text>
<text x="193.9" y="98.1">SCK</text>
<text x="206.8" y="98.2">VCC</text>
<text x="215.4" y="97.1">8</text>
<text x="215.4" y="101.9">9</text>
<text x="257" y="99.1" transform="rotate(-90 257 99.1)">VDD</text>
<text x="188.4" y="104.3">1</text>
<text x="188.4" y="106.7">3</text>
<text x="193.9" y="105.3">SSEL</text>
<text x="193.9" y="102.9">MISO</text>
<text x="193.9" y="107.7">WP#IO2</text>
<text x="207" y="102.9">PAD</text>
<text x="246.5" y="105.3">DI</text>
<text x="252.2" y="104.8" transform="rotate(-90 252.2 104.8)">GND</text>
<text x="253.4" y="105.3">DO</text>
<text x="51" y="111.4">40</text>
<text x="57.7" y="112.5">/RESET</text>
<text x="92.2" y="110.1">PA00/EINT0/SERCOM1.0</text>
<text x="92.2" y="112.5">PA01/EINT1/SERCOM1.1</text>
<text x="119.8" y="109">1</text>
<text x="119.8" y="111.4">2</text>
<text x="119.8" y="113.8">3</text>
<text x="188.4" y="109">7</text>
<text x="193.9" y="110.1">HOLD#IO3</text>
<text x="206.6" y="110.1">GND</text>
<text x="215.4" y="109">4</text>
<text x="49.1" y="116.2">17*2</text>
<text x="52.2" y="118.6">6</text>
<text x="57.7" y="119.7">VDDA</text>
<text x="57.7" y="117.3">VDDIO</text>
<text x="79.9" y="119.7">PA04/EINT4/VREFB/AIN4/SERCOM0.0</text>
<text x="90.2" y="114.9">PA02/EINT2/AIN0/Y0/VOUT</text>
<text x="92.2" y="117.3">PA03/EINT3/VREFA/AIN1</text>
<text x="119.8" y="116.2">4</text>
<text x="119.8" y="118.6">9</text>
<text x="51" y="123.4">44</text>
<text x="51" y="125.8">43</text>
<text x="57.7" y="124.4">VDDIN</text>
<text x="87.2" y="124.4">PA06/EINT6/AIN6/SERCOM0.2</text>
<text x="87.2" y="122">PA05/EINT5/AIN5/SERCOM0.1</text>
<text x="119.8" y="123.4">11</text>
<text x="119.8" y="121">10</text>
<text x="119.8" y="125.8">12</text>
<text x="57.7" y="126.8">VDDCORE</text>
<text x="80.2" y="131.6">PA08/I2C/AIN16/SERCOM0+2.0/I2SD1</text>
<text x="85.1" y="126.8">PA07/I7/AIN7/SERCOM0.3/I2SD0</text>
<text x="119.8" y="130.6">13</text>
<text x="77.4" y="134">PA09/I2C/I9/AIN17/SERCOM0+2.1/I2SMC</text>
<text x="80.3" y="136.4">PA10/I10/AIN18/SERCOM0+2.2/I2SCK</text>
<text x="119.8" y="132.9">14</text>
<text x="119.8" y="137.7">16</text>
<text x="119.8" y="135.3">15</text>
<text x="51" y="142.5">47</text>
<text x="57.7" y="143.6">PB02/I2/AIN10/SERCOM5.0</text>
<text x="81" y="138.8">PA11/I11/AIN19/SERCOM0+2.3/I2SF0</text>
<text x="89.1" y="141.2">PA12/I12/I2C/SERCOM2+4.0</text>
<text x="89.1" y="143.6">PA13/I13/I2C/SERCOM2+4.1</text>
<text x="119.8" y="140.1">21</text>
<text x="119.8" y="142.5">22</text>
<text x="51" y="144.9">48</text>
<text x="52.2" y="147.3">7</text>
<text x="52.2" y="149.7">8</text>
<text x="57.7" y="148.3">PB08/I8/AIN2/SERCOM4.0</text>
<text x="57.7" y="145.9">PB03/I3/AIN11/SERCOM5.1</text>
<text x="92.8" y="148.3">PA14/I14/SERCOM2+4.2</text>
<text x="119.8" y="149.7">24</text>
<text x="119.8" y="147.3">23</text>
<text x="51" y="152.1">19</text>
<text x="51" y="154.5">20</text>
<text x="57.7" y="150.7">PB09/I9/AIN3/SERCOM4.1</text>
<text x="57.7" y="153.1">PB10/I10/SERCOM4.2/I2SMC</text>
<text x="57.7" y="155.5">PB11/I11/SERCOM4.3/I2SCL</text>
<text x="90.3" y="153.1">PA16/I2C/I0/SERCOM1+3.0</text>
<text x="90.3" y="155.5">PA17/I2C/I1/SERCOM1+3.1</text>
<text x="92.8" y="150.7">PA15/I15/SERCOM2+4.3</text>
<text x="119.8" y="152.1">25</text>
<text x="119.8" y="154.5">26</text>
<text x="51" y="156.8">37</text>
<text x="51" y="159.2">38</text>
<text x="57.7" y="157.9">PB22/I6/SERCOM5.2</text>
<text x="57.7" y="160.3">PB23/I7/SERCOM5.3</text>
<text x="87.8" y="160.3">PA19/I3/SERCOM1+3.3/I2SD0</text>
<text x="93.9" y="157.9">PA18/I2/SERCOM1+3.2</text>
<text x="119.8" y="156.8">27</text>
<text x="119.8" y="159.2">28</text>
<text x="119.8" y="161.6">29</text>
<text x="86.7" y="165.1">PA21/I5/SERCOM3+5.3/I2SFS0</text>
<text x="87.6" y="162.7">PA20/I4/SERCOM3+5.2/I2SSC</text>
<text x="119.8" y="164">30</text>
<text x="85.6" y="172.2">PA23/I2C/I7/SERCOM3+5.1/SOF</text>
<text x="90.3" y="169.8">PA22/I2C/I6/SERCOM3+5.0</text>
<text x="119.8" y="168.8">31</text>
<text x="119.8" y="171.2">32</text>
<text x="119.8" y="173.6">33</text>
<text x="49.1" y="176">18*4</text>
<text x="57.7" y="177">GND</text>
<text x="89.6" y="177">PA25/I13/SERCOM3+5.3/D+</text>
<text x="90.1" y="174.6">PA24/I12/SERCOM3+5.2/D-</text>
<text x="107.3" y="179.4">PA27/I15</text>
<text x="119.8" y="176">34</text>
<text x="119.8" y="178.4">39</text>
<text x="52.2" y="180.7">5</text>
<text x="57.7" y="181.8">GNDA</text>
<text x="88.9" y="184.2">PA30/I10/SECOM1.2/SWCLK</text>
<text x="108.4" y="181.8">PA28/I8</text>
<text x="119.8" y="180.7">41</text>
<text x="119.8" y="183.1">45</text>
<text x="119.8" y="185.5">46</text>
<text x="89.3" y="186.6">PA31/I11/SECOM1.3/SWDIO</text>
</g>
<g font-size="1.7" fill="#808080">
<text x="30.1" y="48.7">VBUS</text>
<text x="195.1" y="51.1">VBUS</text>
<text x="53.1" y="58.2">U4</text>
<text x="185.7" y="57.4">USB_D_P</text>
<text x="185.7" y="59.8">USB_D_N</text>
<text x="53.1" y="71.1">AP2112-3.3</text>
<text x="200.5" y="70.9">VBUS</text>
<text x="34.9" y="83.1">GND</text>
<text x="49.3" y="83.1">GND</text>
<text x="70.8" y="83.1">GND</text>
<text x="77.9" y="83.1">GND</text>
<text x="111.4" y="83.1">GND</text>
<text x="118.6" y="83.1">GND GND</text>
<text x="124.9" y="91.4">GND</text>
<text x="134.4" y="91.4">GND</text>
<text x="221.3" y="114.2">GND</text>
<text x="162.1" y="129.9" transform="rotate(-90 162.1 129.9)">VBUSVBAT</text>
<text x="44.5" y="140.4">GND</text>
<text x="49.3" y="185.9">GND</text>
</g>
<g font-size="1.7" fill="#c90d0c">
<text x="247.6" y="94.3">WS2812B</text>
<text x="191.7" y="114.2">U$38</text>
<text x="253.4" y="168.8">C</text>
</g>
</svg>
